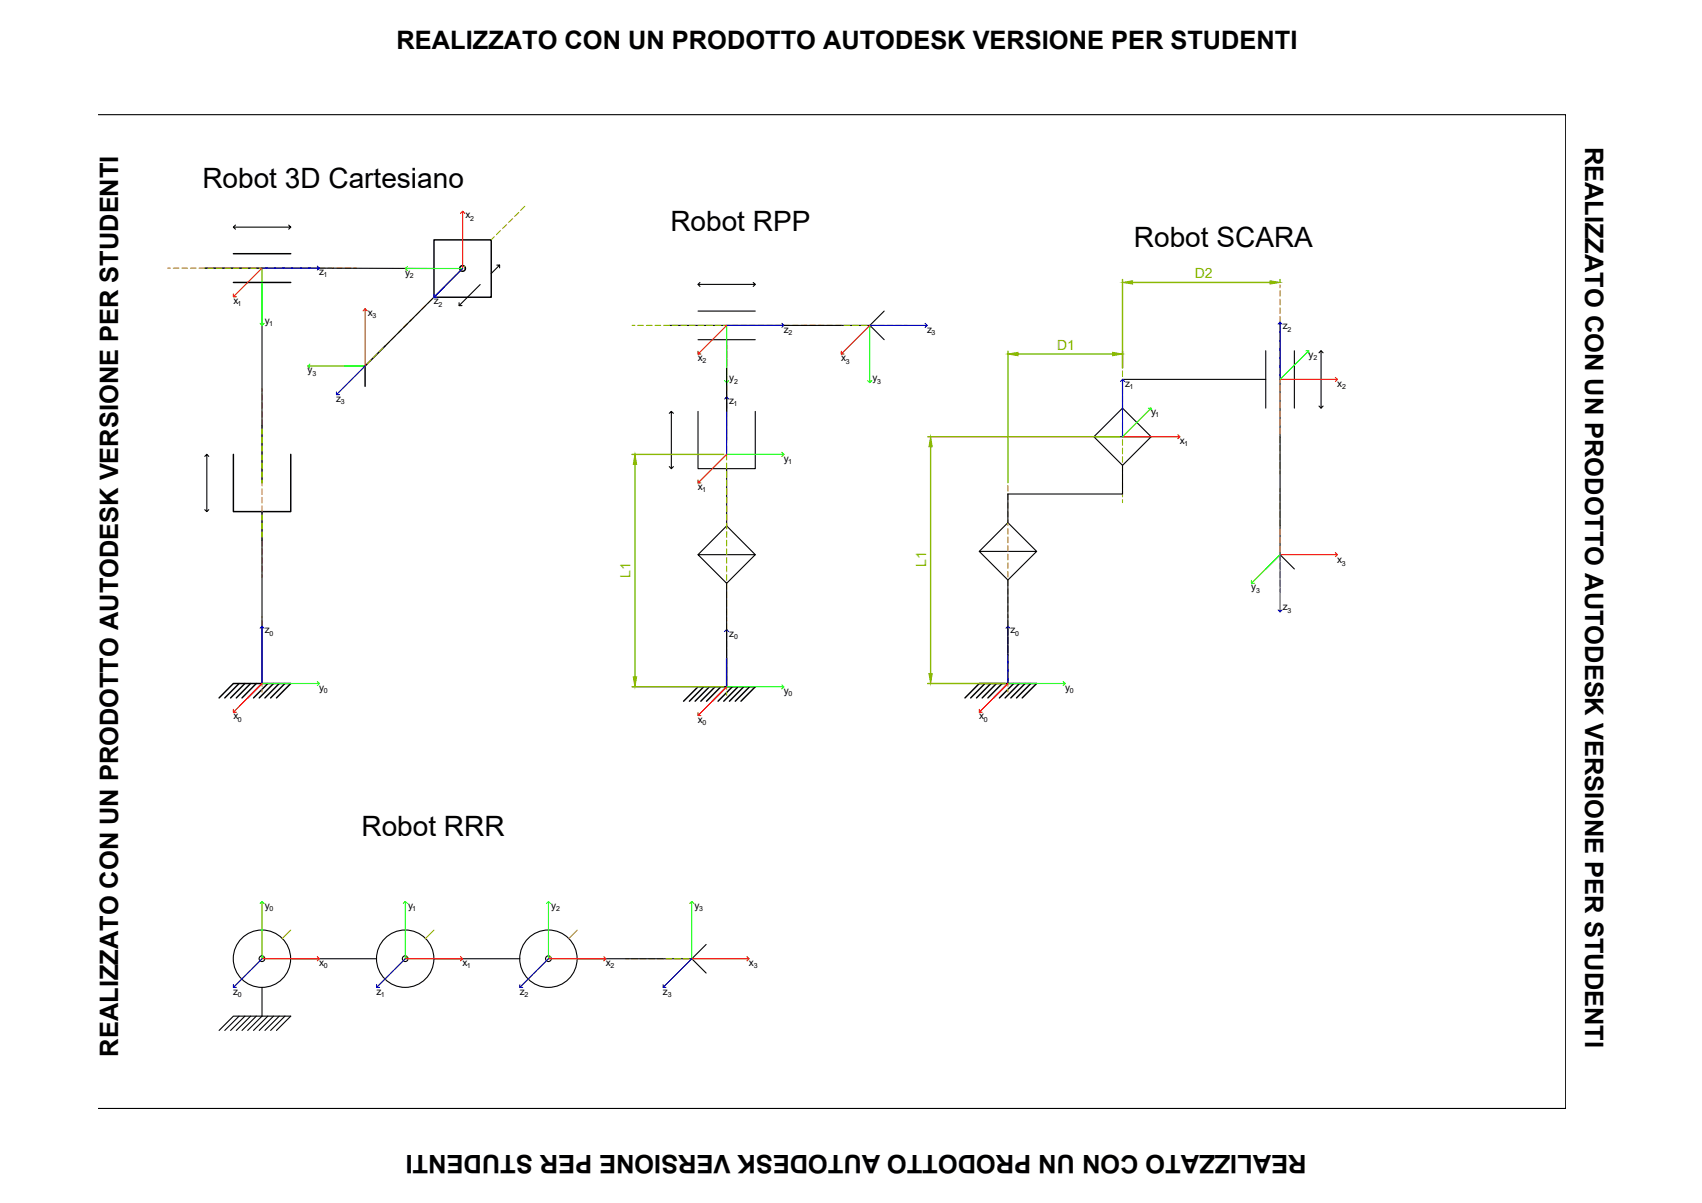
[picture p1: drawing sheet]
<svg xmlns="http://www.w3.org/2000/svg" width="297mm" height="210mm" viewBox="0 0 297 210" stroke-linecap="round" stroke-linejoin="round" font-family="sans-serif">
<!-- layer: 0 -->
<g fill="none" stroke="#000" stroke-width=".25">
<path d="M35.7 46.8h20M40.7 49.3h10M40.7 44.3h10M45.7 49.3v5M75.7 41.9h10v10h-10zM40.7 79.3v10h10v-10M45.7 74.3v10M60.2 63.9h3.5M67.3 60.3l-3.6 3.6v3.5M45.7 89.3v5M41.7 119.3l-2.5 2.5M42.7 119.3l-2.5 2.5"/>
<path d="M43.7 119.3l-2.5 2.5M44.7 119.3l-2.5 2.5M45.7 114.3v5l-2.5 2.5M46.7 119.3l-2.5 2.5M47.7 119.3l-2.5 2.5M48.7 119.3l-2.5 2.5M49.7 119.3l-2.5 2.5M122.8 119.8l-2.5 2.6M123.8 119.8l-2.5 2.6M124.8 119.8l-2.5 2.6M125.8 119.8l-2.5 2.6M126.8 114.8v5l-2.5 2.6"/>
<path d="M127.8 119.8l-2.5 2.6M128.8 119.8l-2.5 2.6M129.8 119.8l-2.5 2.6M130.8 119.8l-2.5 2.6M171.9 119.3l-2.5 2.5M172.9 119.3l-2.5 2.5M173.9 119.3l-2.5 2.5M174.9 119.3l-2.5 2.5M175.9 114.3v5l-2.5 2.5M176.9 119.3l-2.5 2.5M177.9 119.3l-2.5 2.5M178.9 119.3l-2.5 2.5"/>
<path d="M179.9 119.3l-2.5 2.5M38.2 121.8l2.5-2.5h10l-2.5 2.5M119.3 122.4l2.5-2.6h10l-2.5 2.6M168.4 121.8l2.5-2.5h10l-2.5 2.5"/>
<circle cx="80.7" cy="46.8" r=".5"/>
</g>
<!-- layer: AM_7 -->
<g fill="none" stroke="#dda500" stroke-width=".19">
<path d="M88.4 39.2l-.7 .7M89.5 38.1l-.7 .7M90.5 37.1l-.7 .7M91.6 36l-.7 .7M29.2 46.8h.5M30.2 46.8h1M31.7 46.8h1M33.2 46.8h1M34.7 46.8h1M36.2 46.8h1M37.7 46.8h1M39.2 46.8h1"/>
<path d="M40.7 46.8h1M42.2 46.8h1M43.7 46.8h1M45.2 46.8h1M46.7 46.8h1M48.2 46.8h1M49.7 46.8h1M51.2 46.8h1M52.7 46.8h1M54.2 46.8h1M55.7 46.8h1M57.2 46.8h1"/>
<path d="M58.7 46.8h1M60.2 46.8h1M61.7 46.8h.5M68 59.6l-.7 .7M69 58.6l-.7 .7M69.7 57.9l.4-.4-.7 .7M71.1 56.4l-.7 .8M71.8 55.7l-.3 .4M72.2 55.4l-.7 .7M73.3 54.3l-.8 .7M74.3 53.3l-.7 .7M75.4 52.2l-.7 .7"/>
<path d="M76.4 51.1l-.7 .8M77.5 50.1l-.7 .7M78.6 49l-.7 .7M79.6 48l-.7 .7M80.7 46.9l-.7 .7M81.1 46.5l-.1 .1M86.3 41.3l-.6 .6M87.3 40.2l-.7 .7M110.3 56.8h.5M111.3 56.8h1M112.8 56.8h1M114.3 56.8h1"/>
<path d="M115.8 56.8h1M117.3 56.8h1M118.8 56.8h1M120.3 56.8h1M121.8 56.8h1M123.3 56.8h1M124.8 56.8h1M126.3 56.8h1M127.8 56.8h1M129.3 56.8h1M130.8 56.8h1M132.3 56.8h1"/>
<path d="M133.8 56.8h1M135.3 56.8h1M136.8 56.8h1M138.3 56.8h1M139.8 56.8h1M141.3 56.8h1M142.8 56.8h1M144.3 56.8h1M145.8 56.8h1M147.3 56.8h1M148.8 56.8h1M150.3 56.8h1"/>
<path d="M151.8 56.8h1M153.3 56.8h1M154.8 56.8h1M156.3 56.8h1M157.8 56.8h.5M223.4 49.7v.5M223.4 50.7v1M223.4 52.2v1M223.4 53.7v1M223.4 55.2v1M223.4 56.7v1M223.4 58.2v1"/>
<path d="M223.4 59.7v1M45.7 67.8v.5M45.7 68.8v1M45.7 70.3v1M45.7 71.8v1M45.7 73.3v1M45.7 74.8v1M45.7 76.3v1M45.7 77.8v1M45.7 79.3v1M59.5 68.1l-.4 .4M60.5 67.1l-.7 .7"/>
<path d="M61.6 66l-.7 .7M62.7 64.9l-.7 .7M63.7 63.9l-.7 .7M64.8 62.8l-.7 .7M65.8 61.8l-.7 .6M66.9 60.7l-.7 .7M126.8 60.3v.5M126.8 61.3v1M126.8 62.8v1M126.8 64.3v1M126.8 65.8v1M126.8 67.3v1"/>
<path d="M126.8 68.8v1M126.8 70.3v1M126.8 71.8v1M126.8 73.3v1M126.8 74.8v1M126.8 76.3v1M126.8 77.8v1M126.8 79.3v1M195.9 64.7v1M195.9 66.2v1M195.9 67.7v1M195.9 69.2v1"/>
<path d="M195.9 70.7v1M195.9 72.2v1M195.9 73.7v1M195.9 75.2v1M195.9 76.7v1M195.9 78.2v1M195.9 79.7v1M223.4 61.2v1M223.4 62.7v1M223.4 64.2v1M223.4 65.7v1M223.4 67.2v1"/>
<path d="M223.4 68.7v1M223.4 70.2v1M223.4 71.7v1M223.4 73.2v1M223.4 74.7v1M223.4 76.2v1M223.4 77.7v1M223.4 79.2v1M45.7 80.8v1M45.7 82.3v1M45.7 83.8v1M45.7 85.3v1"/>
<path d="M45.7 86.8v1M45.7 88.3v1M45.7 89.8v1M45.7 91.3v1M45.7 92.8v1M45.7 94.3v1M45.7 95.8v1M45.7 97.3v1M45.7 98.8v1M126.8 80.8v1M126.8 82.3v1M126.8 83.8v1"/>
<path d="M126.8 85.3v1M126.8 86.8v1M126.8 88.3v1M126.8 89.8v1M126.8 91.3v1M126.8 92.8v1M126.8 94.3v1M126.8 95.8v1M126.8 97.3v1M126.8 98.8v1M175.9 84.7v1M175.9 86.2v1"/>
<path d="M175.9 87.7v1M175.9 89.2v1M175.9 90.7v1M175.9 92.2v1M175.9 93.7v1M175.9 95.2v1M175.9 96.7v1M175.9 98.2v1M175.9 99.7v1M195.9 81.2v1M195.9 82.7v1M195.9 84.2v1"/>
<path d="M195.9 85.7v1M195.9 87.2v.5M223.4 80.7v1M223.4 82.2v.5M223.4 85.3v.5M223.4 86.3v1M223.4 87.8v1M223.4 89.3v1M223.4 90.8v1M223.4 92.3v1M223.4 93.8v1M223.4 95.3v1"/>
<path d="M223.4 96.8v1M223.4 98.3v1M223.4 99.8v1M45.7 107.8h.1M45.7 100.3v.5M45.7 108.3v1M45.7 109.8v1M45.7 111.3v1M45.7 112.8v1M45.7 114.3v1M45.7 115.8v1M45.7 117.3v1"/>
<path d="M45.7 118.8v1M126.8 108.3h.1M126.8 100.3v1M126.8 101.8v1M126.8 103.3v1M126.8 104.8v1M126.8 106.3v1M126.8 107.8v.5M126.8 108.8v1M126.8 110.3v1M126.8 111.8v1M126.8 113.3v1"/>
<path d="M126.8 114.8v1M126.8 116.3v1M126.8 117.8v1M126.8 119.3v1M175.9 107.8h.1M175.9 101.2v1M175.9 102.7v1M175.9 104.2v1M175.9 105.7v1M175.9 107.2v.5M175.9 108.3v1M175.9 109.8v1"/>
<path d="M175.9 111.3v1M175.9 112.8v1M175.9 114.3v1M175.9 115.8v1M175.9 117.3v1M175.9 118.8v1M223.4 101.3v1M223.4 102.8v.5M45.7 120.3v.5M126.8 120.8v.5M175.9 120.3v.5M42.9 170.1l-2.2 2.2"/>
<path d="M43.7 169.3l-.6 .6M46.1 166.9l-2.2 2.2M50.7 162.3l-1.4 1.5M67.9 170.1l-2.2 2.2M68.7 169.3l-.6 .6M71.1 166.9l-2.2 2.2M75.7 162.3l-1.4 1.5M92.9 170.1l-2.2 2.2M93.7 169.3l-.6 .6M96.1 166.9l-2.2 2.2M100.7 162.3l-1.4 1.5M109.2 167.3h.5"/>
<path d="M110.2 167.3h1M111.7 167.3h1M113.2 167.3h1M114.7 167.3h1M116.2 167.3h1M117.7 167.3h1M119.2 167.3h1M120.7 167.3h1M122.2 167.3h1M123.7 167.3h1M125.2 167.3h1M126.7 167.3h.5"/>
</g>
<!-- layer: link -->
<g fill="none" stroke="#000" stroke-width=".19">
<path d="M17.2 20h256v173.4h-256M41.1 39.3l-.4 .3 .4 .4M50.4 39.3l.3 .3h-10M50.7 39.6l-.3 .4M45.7 54.3v20M55.7 46.8h20M80.1 52.8v.5h.5M80.7 46.8l-13.4 13.5M83.8 49.6l-3.7 3.7M86.7 46.3h.5l-1.5 1.4M87.2 46.3v.4M121.8 59.3h10"/>
<path d="M121.8 54.3h10M122.2 49.3l-.4 .3 .4 .4M126.8 59.3v17.5M131.5 49.3l.3 .3h-10M131.8 49.6l-.3 .4M151.8 56.8l2.5 2.5M154.3 54.3l-2.5 2.5h-35M223.4 56.2v40.6l2.5 2.5M35.7 79.6l.4-.3v10M36.1 79.3l.3 .3M116.8 72.1l.4-.3v10M117.2 71.8l.3 .3"/>
<path d="M121.8 71.8v10h10v-10M190.9 76.2h10l-5 5zM190.9 76.2l5-5 5 5M220.9 66.2h-25v5M220.9 61.2v10M225.9 61.2v10M230.2 61.6l.4-.4 .3 .4M230.2 70.9l.4 .3M230.6 61.2v10l.3-.3M35.7 88.9l.4 .4 .3-.4M45.7 94.3v20M116.8 81.4l.4 .4 .3-.4"/>
<path d="M121.8 96.8h10l-5 5zM121.8 96.8l5-5 5 5M126.8 81.8v10M170.9 96.2h10l-5 5zM170.9 96.2l5-5 5 5M195.9 81.2v5h-20v5M223.4 96.8l-2.5 2.5M126.8 101.8v13M175.9 101.2v13.1M38.2 179.8l2.5-2.5h10l-2.5 2.5M41.7 177.3l-2.5 2.5M42.7 177.3l-2.5 2.5"/>
<path d="M43.7 177.3l-2.5 2.5M44.7 177.3l-2.5 2.5M45.7 172.3v5l-2.5 2.5M46.7 177.3l-2.5 2.5M47.7 177.3l-2.5 2.5M48.7 177.3l-2.5 2.5M49.7 177.3l-2.5 2.5M50.7 167.3h15M75.7 167.3h15M120.7 167.3l2.5 2.5M123.2 164.8l-2.5 2.5h-20"/>
<circle cx="45.7" cy="167.3" r=".5"/>
<circle cx="45.7" cy="167.3" r="5"/>
<circle cx="70.7" cy="167.3" r="5"/>
<circle cx="70.7" cy="167.3" r=".5"/>
<circle cx="95.7" cy="167.3" r=".5"/>
<circle cx="95.7" cy="167.3" r="5"/>
</g>
<!-- layer: zAsse -->
<g fill="none" stroke="#00f" stroke-width=".19">
<path d="M45.7 46.8h10M55.4 46.4l.3 .4-.3 .3M75.7 51.4v.5h.5M80.7 46.8l-5 5.1M126.8 56.8h10M136.4 56.4l.4 .4-.4 .3M151.8 56.8h10M161.4 56.4l.4 .4-.4 .3M223.1 56.6l.3-.4 .4 .4M223.4 56.2v10M58.7 68.4v.5h.5M63.7 63.9l-5 5"/>
<path d="M126.5 69.6l.3-.3 .4 .3M126.8 69.3v10M195.6 66.6l.3-.4 .4 .4M195.9 66.2v10M223.4 96.8v10M45.4 109.6l.3-.3 .4 .3M45.7 109.3v10M126.5 110.2l.3-.4 .4 .4M126.8 109.8v10M175.6 109.6l.3-.3 .4 .3M175.9 109.3v10M223.1 106.4l.3 .4 .4-.4"/>
<path d="M40.7 171.8v.5h.5M45.7 167.3l-5 5M65.7 171.8v.5h.5M70.7 167.3l-5 5M90.7 171.8v.5h.5M95.7 167.3l-5 5M115.7 171.8v.5h.5M120.7 167.3l-5 5"/>
</g>
<!-- layer: yAsse -->
<g fill="none" stroke="#0f0" stroke-width=".19">
<path d="M45.4 56.4l.3 .4 .4-.4M45.7 46.8v10M70.7 46.8h10M71.1 46.5l-.4 .3 .4 .4M126.8 56.8v10M151.8 56.8v10M53.7 63.9h10M54.1 63.5l-.4 .4 .4 .3M126.5 66.4l.3 .4 .4-.4M126.8 79.3h10M136.4 78.9l.4 .4-.4 .3M151.5 66.4l.3 .4 .4-.4"/>
<path d="M200.4 71.2h.5v.5M200.9 71.2l-5 5M227.9 61.2h.5v.5M228.4 61.2l-5 5M223.4 96.8l-5 5M45.7 119.3h10M55.4 118.9l.3 .4-.3 .3M126.8 119.8h10M136.4 119.5l.4 .3-.4 .4M175.9 119.3h10M185.6 118.9l.3 .4-.3 .3M218.4 101.3v.5h.5"/>
<path d="M45.4 157.6l.3-.3 .4 .3M45.7 157.3v10M70.4 157.6l.3-.3 .4 .3M70.7 157.3v10M95.4 157.6l.3-.3 .4 .3M95.7 157.3v10M120.4 157.6l.3-.3 .4 .3M120.7 157.3v10"/>
</g>
<!-- layer: xAsse -->
<g fill="none" stroke="#f00" stroke-width=".19">
<path d="M80.4 37.2l.3-.3 .4 .3M80.7 36.9v9.9M40.7 51.3v.5h.5M45.7 46.8l-5 5M63.4 54.2l.3-.3 .4 .3M63.7 53.9v10M126.8 56.8l-5 5M151.8 56.8l-5 5M121.8 61.3v.5h.5M126.8 79.3l-5 5M146.8 61.3v.5h.5M195.9 76.2h10"/>
<path d="M205.6 75.8l.3 .4-.3 .3M223.4 66.2h10M233.1 65.9l.3 .3-.3 .4M121.8 83.8v.5h.5M223.4 96.8h10M233.1 96.4l.3 .4-.3 .3M45.7 119.3l-5 5M126.8 119.8l-5 5M175.9 119.3l-5 5M40.7 123.8v.5h.5M121.8 124.3v.5h.5M170.9 123.8v.5h.5"/>
<path d="M45.7 167.3h10M55.4 166.9l.3 .4-.3 .3M70.7 167.3h10M80.4 166.9l.3 .4-.3 .3M95.7 167.3h10M105.4 166.9l.3 .4-.3 .3M120.7 167.3h10M130.4 166.9l.3 .4-.3 .3"/>
</g>
<!-- layer: AM_5 -->
<path d="M195.9 48.8v15.4M197.7 49.3h24M223.4 48.8v.4M110.3 79.3h16M161.9 76.2h33.5M162.4 77.9v39.6M175.9 61.3v22.9M177.7 61.8h16.5M110.8 81v37.1M110.3 119.8h16M161.9 119.3h13.5" fill="none" stroke="#8ab800" stroke-width=".25"/>
<g fill="#8ab800" stroke="#8ab800" stroke-width=".17">
<path d="M110.8 79.3l.3 1.7h-.6z"/>
<path d="M110.5 118.1h.6l-.3 1.7z"/>
<path d="M162.1 117.5h.6l-.3 1.8z"/>
<path d="M162.4 76.2l.3 1.7h-.6z"/>
<path d="M175.9 61.8l1.8-.3v.6z"/>
<path d="M194.2 61.5l1.7 .3-1.7 .3z"/>
<path d="M221.7 49l1.7 .3-1.7 .3z"/>
<path d="M195.9 49.3l1.8-.3v.6z"/>
</g>
<g font-size="4.9">
<text x="35.3" y="32.8">Robot 3D Cartesiano</text>
<text x="117" y="40.3">Robot RPP</text>
<text x="197.9" y="43.1">Robot SCARA</text>
<text x="63.1" y="145.8">Robot RRR</text>
</g>
<g font-size="4.4">
<text x="69.2" y="8.5">REALIZZATO CON UN PRODOTTO AUTODESK VERSIONE PER STUDENTI</text>
<text x="276.6" y="25.6" transform="rotate(90 276.6 25.6)">REALIZZATO CON UN PRODOTTO AUTODESK VERSIONE PER STUDENTI</text>
<text x="20.6" y="184.4" transform="rotate(-90 20.6 184.4)">REALIZZATO CON UN PRODOTTO AUTODESK VERSIONE PER STUDENTI</text>
<text x="228" y="201.5" transform="rotate(180 228 201.5)">REALIZZATO CON UN PRODOTTO AUTODESK VERSIONE PER STUDENTI</text>
</g>
<g font-size="2.4" fill="#8ab800">
<text x="208.5" y="48.5">D2</text>
<text x="184.5" y="61">D1</text>
<text x="110.1" y="100.8" transform="rotate(-90 110.1 100.8)">L1</text>
<text x="161.7" y="99" transform="rotate(-90 161.7 99)">L1</text>
</g>
<g font-size="1.7">
<text x="81.2" y="38.1">x</text>
<text x="40.7" y="53">x</text>
<text x="55.7" y="48">z</text>
<text x="70.7" y="48.1">y</text>
<text x="75.7" y="53.1">z</text>
<text x="46.2" y="56.5">y</text>
<text x="64.2" y="55.1">x</text>
<text x="136.8" y="58">z</text>
<text x="161.8" y="58">z</text>
<text x="223.9" y="57.5">z</text>
<text x="53.7" y="65.1">y</text>
<text x="121.8" y="63">x</text>
<text x="146.8" y="63">x</text>
<text x="228.4" y="62.4">y</text>
<text x="58.7" y="70.1">z</text>
<text x="127.3" y="70.5">z</text>
<text x="127.3" y="66.5">y</text>
<text x="152.3" y="66.5">y</text>
<text x="196.4" y="67.4">z</text>
<text x="233.4" y="67.4">x</text>
<text x="200.9" y="72.5">y</text>
<text x="205.9" y="77.5">x</text>
<text x="136.8" y="80.5">y</text>
<text x="121.8" y="85.5">x</text>
<text x="233.3" y="98.3">x</text>
<text x="218.4" y="103">y</text>
<text x="223.9" y="106.5">z</text>
<text x="46.2" y="110.5">z</text>
<text x="127.3" y="111.1">z</text>
<text x="176.4" y="110.5">z</text>
<text x="40.7" y="125.5">x</text>
<text x="55.7" y="120.5">y</text>
<text x="136.8" y="121.1">y</text>
<text x="170.9" y="125.5">x</text>
<text x="185.9" y="120.5">y</text>
<text x="121.8" y="126.1">x</text>
<text x="46.2" y="158.5">y</text>
<text x="71.2" y="158.5">y</text>
<text x="96.2" y="158.5">y</text>
<text x="121.2" y="158.5">y</text>
<text x="40.7" y="173.5">z</text>
<text x="55.7" y="168.5">x</text>
<text x="65.7" y="173.5">z</text>
<text x="80.7" y="168.5">x</text>
<text x="90.7" y="173.5">z</text>
<text x="105.7" y="168.5">x</text>
<text x="115.7" y="173.5">z</text>
<text x="130.7" y="168.5">x</text>
</g>
<g font-size="1.2">
<text x="82" y="38.5">2</text>
<text x="41.5" y="53.4">1</text>
<text x="56.4" y="48.4">1</text>
<text x="71.6" y="48.5">2</text>
<text x="76.5" y="53.5">2</text>
<text x="47" y="56.9">1</text>
<text x="65" y="55.5">3</text>
<text x="137.6" y="58.4">2</text>
<text x="162.6" y="58.4">3</text>
<text x="224.7" y="57.9">2</text>
<text x="54.5" y="65.5">3</text>
<text x="122.6" y="63.4">2</text>
<text x="147.6" y="63.4">3</text>
<text x="229.2" y="62.9">2</text>
<text x="59.5" y="70.5">3</text>
<text x="128" y="70.9">1</text>
<text x="128.1" y="66.9">2</text>
<text x="153.1" y="66.9">3</text>
<text x="197.1" y="67.8">1</text>
<text x="234.2" y="67.8">2</text>
<text x="201.6" y="72.8">1</text>
<text x="206.6" y="77.9">1</text>
<text x="137.5" y="80.9">1</text>
<text x="122.5" y="85.9">1</text>
<text x="234.2" y="98.7">3</text>
<text x="219.2" y="103.4">3</text>
<text x="224.7" y="106.9">3</text>
<text x="47" y="110.9">0</text>
<text x="128.1" y="111.5">0</text>
<text x="177.2" y="110.9">0</text>
<text x="41.5" y="125.9">0</text>
<text x="56.5" y="120.9">0</text>
<text x="137.6" y="121.5">0</text>
<text x="171.7" y="125.9">0</text>
<text x="186.7" y="120.9">0</text>
<text x="122.6" y="126.5">0</text>
<text x="47" y="158.9">0</text>
<text x="72" y="158.9">1</text>
<text x="97" y="158.9">2</text>
<text x="122" y="158.9">3</text>
<text x="41.5" y="174">0</text>
<text x="56.5" y="169">0</text>
<text x="66.4" y="173.9">1</text>
<text x="81.5" y="168.9">1</text>
<text x="91.5" y="173.9">2</text>
<text x="106.6" y="168.9">2</text>
<text x="116.5" y="174">3</text>
<text x="131.5" y="169">3</text>
</g>
</svg>
